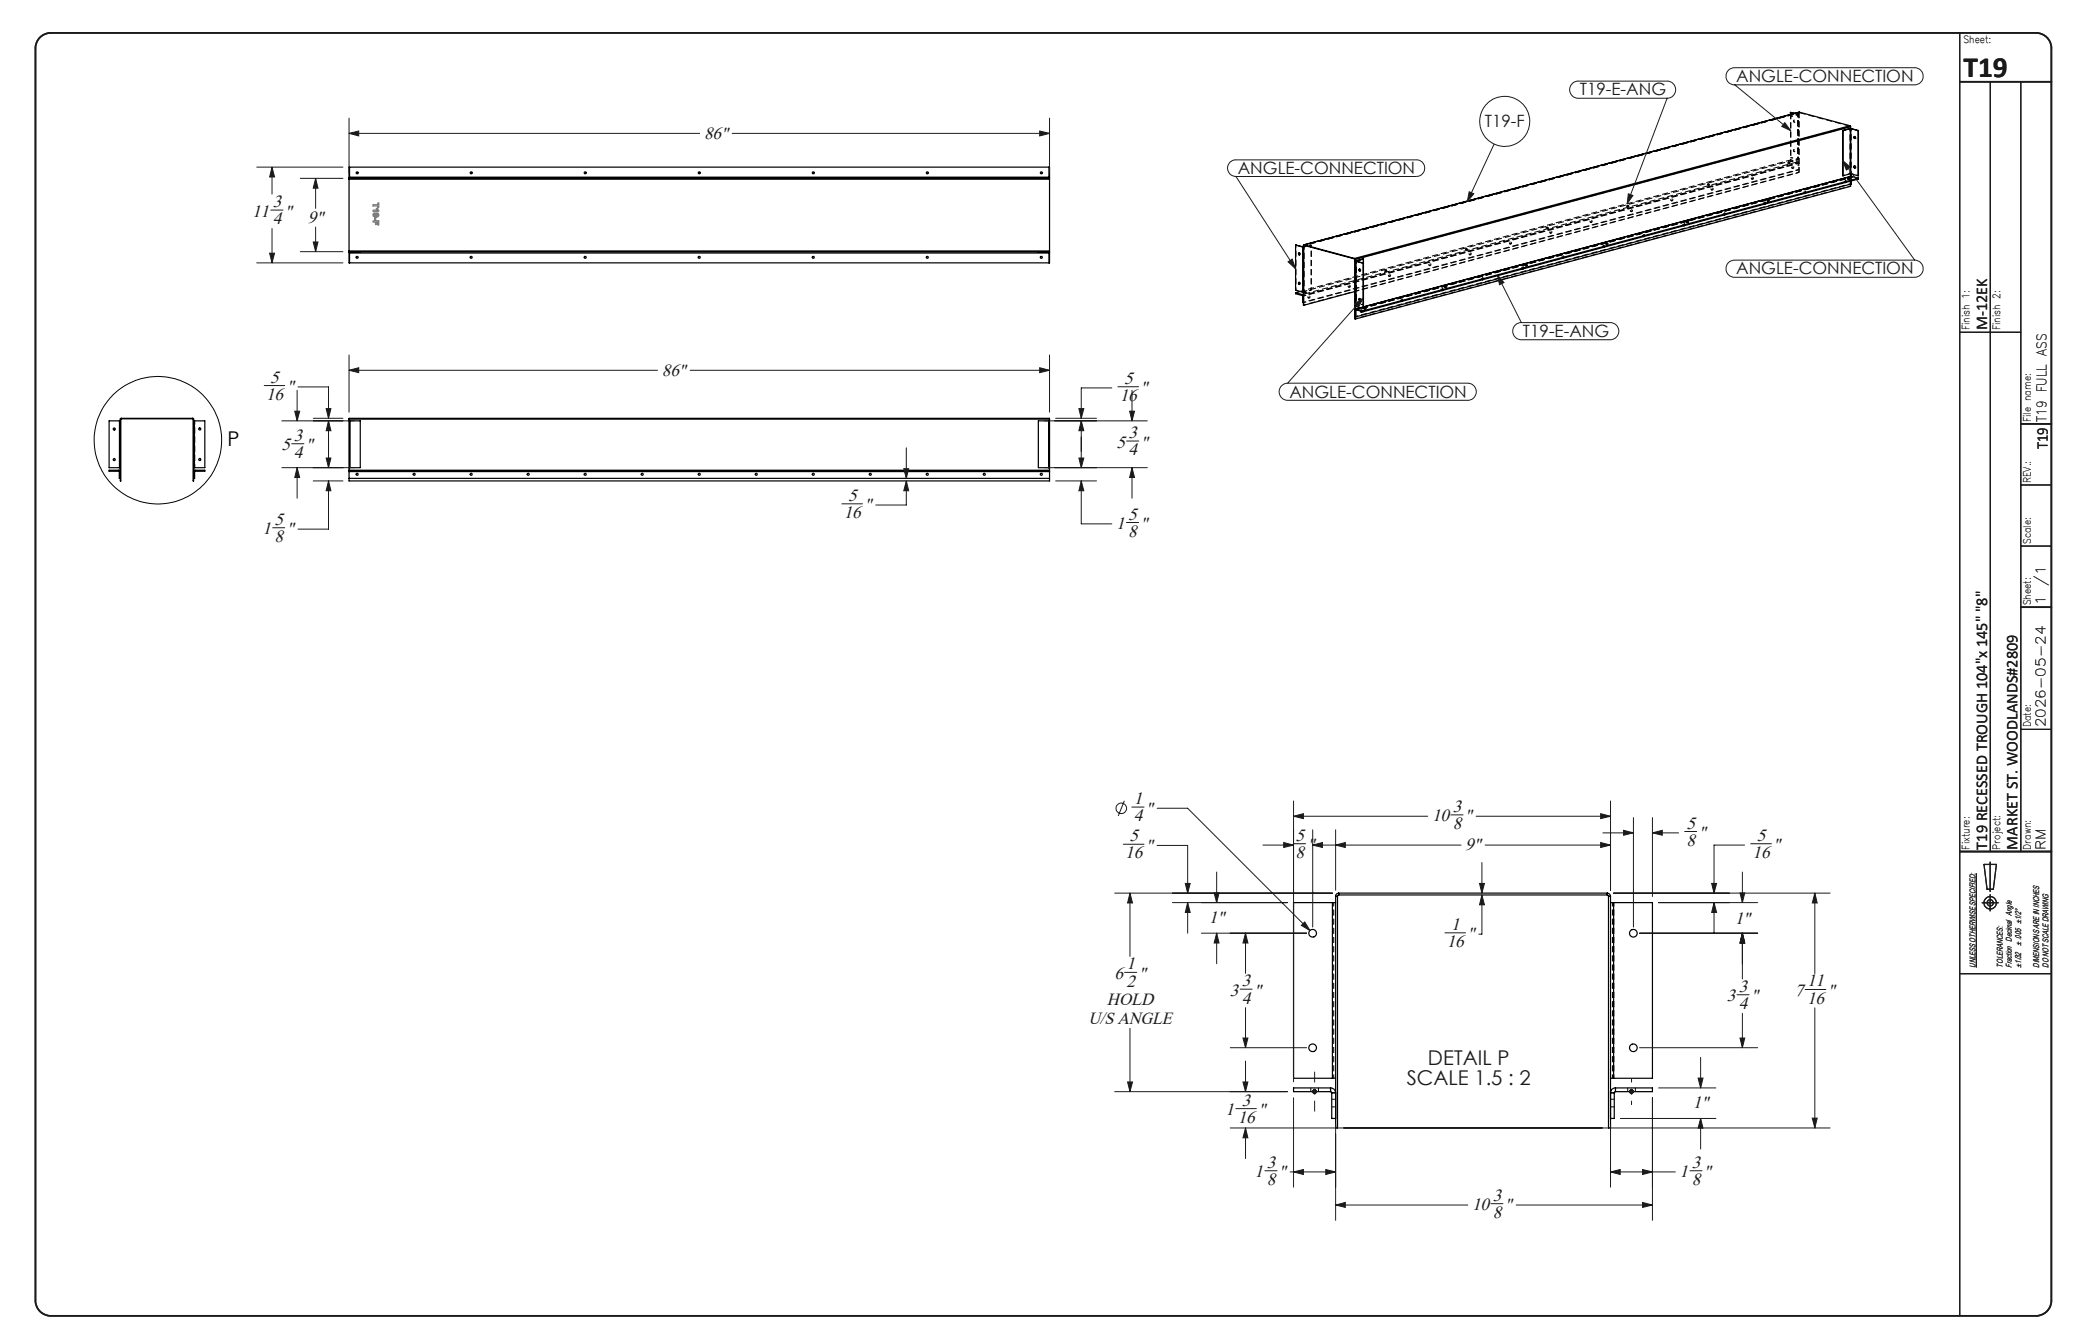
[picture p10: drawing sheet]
<svg xmlns="http://www.w3.org/2000/svg" width="432mm" height="279mm" viewBox="0 0 432 279" stroke-linecap="round" stroke-linejoin="round" font-family="sans-serif">
<g fill="none" stroke="#191924" stroke-width=".21">
<path d="M326.7 17.5a1.82 1.82 0 0 1 1.4-.6h18.5a1.78 1.78 0 0 1 1.8 1.7 1.78 1.78 0 0 1-1.8 1.8h-18.5a1.78 1.78 0 0 1-1.6-1 1.78 1.78 0 0 1 .2-1.9zM359.2 14.7l.5-.4 .7-.2h37.6a1.78 1.78 0 0 1 1.8 1.8 1.78 1.78 0 0 1-1.8 1.7h-37.4a1.78 1.78 0 0 1-1.6-1 1.78 1.78 0 0 1 .2-1.9zM360.6 17.6l11.7 9.6M53.4 34.7h17.9M56.6 34.7l.5 2.1h-1zM56.6 34.7v5.7M62.4 37.1h8.9M65.6 37.1l.5 2h-1zM65.6 37.1v6.2M72.6 27.7l2-.5v1.1zM72.6 24.6v11.4M72.6 27.7h72.9"/>
<path d="M152.2 27.7h66M216.1 27.2l2.1 .5-2.1 .6zM218.2 24.6v11.4M255.7 33.7l1.1-.5h37.7a1.73 1.73 0 0 1 1.7 1.8 1.73 1.73 0 0 1-1.7 1.7h-37.6a1.75 1.75 0 0 1-1.6-1.1 1.75 1.75 0 0 1 .4-1.9zM256.9 36.7l12.4 19.2M305.4 39.9l1 .4-1.4 1.6zM310.6 30l-5.6 11.9M346.6 20.4l-8.3 22M371.1 25.5l1.2 1.7-1.9-.9zM383.1 33.4l1.6 1.3-.8 .6zM383.1 33.4l14.9 20.6M53.4 54.6h17.9"/>
<path d="M56.1 52.6h1l-.5 2zM56.3 43.7h2.5M56.6 47.5v7.1M62.4 52.3h8.9M65.1 50.3h1l-.5 2zM65.6 47.2v5.1M267.8 54.4l.8-.5 .7 2zM311.3 57.2l1.4 1.5-1 .5zM311.3 57.2l5 9.8M338.5 40.3l1 .3-1.2 1.8zM359.2 54.7l.5-.4 .7-.2h37.6a1.78 1.78 0 0 1 1.8 1.8 1.78 1.78 0 0 1-1.8 1.7h-37.4a1.78 1.78 0 0 1-1.6-1 1.78 1.78 0 0 1 .2-1.9zM72.6 77l2-.6v1.1z"/>
<path d="M72.6 73.8v11.9M72.6 77h64.1M143.5 77h74.7M216.1 76.4l2.1 .6-2.1 .5zM218.2 73.8v11.9M281.7 63.1l1.7-1.1-1 1.9zM283.4 62l-15.7 17.6M315 67.6l1.1-.5h18.7a1.78 1.78 0 0 1 1.8 1.7 1.78 1.78 0 0 1-1.8 1.8h-18.5a1.78 1.78 0 0 1-1.7-1.1 1.78 1.78 0 0 1 .4-1.9zM54.9 80.2h4.3M58.6 87.5h15M58.6 97.2h15M60.6 92.3h2.6"/>
<path d="M61.3 85.5h1l-.5 2zM61.8 97.2l.5 2.1h-1zM61.8 81.1v6.4M61.8 97.2v6.4M61.9 80.4h6.4v6.6M65.1 87h6.2M65.1 100h6.2M67.8 84.9h1l-.5 2.1zM67.8 95.2h1l-.5 2zM68.3 87.5l.5 2h-1zM68.3 100l.5 2h-1zM68.3 87.5v9.7"/>
<path d="M68.3 100v10h-6.4M187.9 97.4h1l-.5 2zM188.4 100l.5 2h-1zM188.4 100v5h-6.3M188.4 93.1v6.3M217.1 87.5h21.4M217.1 97.2h21.4M219.5 87h8.5M219.5 100h8.5M224.3 84.9h1l-.5 2.1zM224.3 95.2h1l-.5 2zM224.8 87.5l.5 2h-1z"/>
<path d="M224.8 100l.5 2h-1zM224.8 87.5v9.7M224.8 100v8.9h6.3M231.1 80.6h-6.3v6.4M232.4 80.4h4.3M234.2 91.7h2.5M234.8 85.5h1.1l-.6 2zM235.3 97.2l.6 2.1h-1.1zM235.3 81.1v6.4M235.3 97.2v6.4M266.3 80.3a1.82 1.82 0 0 1 1.4-.6h37.5a1.78 1.78 0 0 1 1.7 1.7 1.78 1.78 0 0 1-1.7 1.8h-37.5a1.78 1.78 0 0 1-1.6-1 1.78 1.78 0 0 1 .2-1.9zM56.7 109.7h2.5"/>
<path d="M175 104.7h4.3M234.2 108.6h2.5M233.5 175.5h4.3M233.8 166.5l-1.3 3.1M235.3 167.8h2.5M240.6 175.8h6.3v9.9M240.6 168h6.3l25.4 25.5M262.6 175.7h6.3M266.9 175.2l2 .5-2 .5zM268.9 169.7l2.1-.5v1zM268.9 166.5v58.4M268.9 169.7h27.9"/>
<path d="M268.9 175.4h2.5M272.9 175.7l2-.5v1zM272.9 175.7h30.8M272.9 172.5v20.2M277.7 175.7l2-.5v1zM277.7 172.5v12.6M301.6 169.4h2.6M306.9 169.7h27.9M308.1 179.3v6.4M308.8 175.7h26M332.8 169.2l2 .5-2 .5zM332.8 175.2l2 .5-2 .5z"/>
<path d="M333.2 173.1h6.4M334.8 166.5v18.6M337.5 172.6l2.1 .5-2.1 .5zM339.6 170v22.7M343.5 173.1l2.1-.5v1zM343.5 170v16.4M343.5 173.1h5.5M350.2 172.9h2.5M362.7 175.7h-6.4v10M364 175.4h4.3M231.7 185.7h45.3M234.9 185.7l.5 2h-1z"/>
<path d="M234.9 185.7v13.1M243.7 187.6h24M246.4 183.7h1l-.5 2zM246.9 187.6l.5 2.1h-1zM246.9 187.6v6.4M249.8 194h21.8M252.4 185.6h1l-.5 2zM252.9 194l.5 2h-1zM252.9 181.3v6.3M252.9 194v6.3M258.9 194l.5 2h-1zM258.9 194v8.4"/>
<path d="M271.3 191.7l1 1.8-1.8-1.1zM300.4 193.9h4.3M307.6 183.7h1l-.5 2zM308.1 186.1l.5 2h-1zM308.1 186.1v8.1h-.7M335.4 185.7h45.1M340.9 194h24.5M344.8 187.6h20.6M355.8 183.7h1.1l-.6 2zM356.3 187.6l.6 2.1h-1.1zM356.3 187.6v6.4M361.7 185.6h1l-.5 2z"/>
<path d="M362.2 194l.5 2h-1zM362.2 181.3v6.3M362.2 194v9.5M377.3 185.7l.5 2h-1zM377.3 185.7v16.7M410.9 181.5v19.6M233.8 202.1h2.5M234.9 213.8v13.1M255.8 217.8h15.8M257.8 205.6h2.5M258.4 215.8h1l-.5 2zM258.9 209.5v8.3"/>
<path d="M340.9 217.8h24.5M353.6 219.8v6.4M361.1 206.8h2.5M361.7 215.8h1l-.5 2zM362.2 210.6v7.2M375.3 205.7h4.3M377.3 209.5v25M231.7 226.9h36M234.4 224.9h1l-.5 2zM255.8 234.5h124.7M256.9 230.5h4.3M258.4 224.9h1l-.5 2z"/>
<path d="M258.9 234.5l.5 2h-1zM258.9 220.6v6.3M258.9 234.5v6.3M268.9 228.2v18.6M277.7 233.8v19.9M334.8 233.8v13M336.9 232.5h19.8M343.5 228.2v25.5M344.8 226.2h11.9M353 224.1h1l-.4 2.1zM353.6 232.5l.4 2h-1zM353.6 232.5v6.4"/>
<path d="M376.8 232.4h1l-.5 2.1zM263 243.4h2.5M268.2 243.6h9.5M268.9 243.6l2.1-.5v1.1zM275.6 243.1l2.1 .5-2.1 .6zM277.7 250.5l2-.5v1zM277.7 250.5h27.5M310 250.2h2.5M315.2 250.5h28.3M334.8 243.6l2-.5v1.1zM334.8 243.6h13.5M341.5 250l2 .5-2 .5z"/>
<path d="M341.5 243.1l2 .5-2 .6zM351.3 243.4h2.5"/>
<circle cx="312.8" cy="25.2" r="5.2"/>
<circle cx="233.1" cy="168.1" r="1.09"/>
</g>
<g fill="none" stroke="#191924" stroke-width=".25">
<path d="M407.4 6.8v266.7M413.8 17v160M420.1 17v160M407.4 69.1h12.7M420.1 113.5h6.4M420.1 100.8h6.4M420.1 151.6h6.4M407.4 177h19.1M412.5 179.7h2.5l-.6 5.2h-1.3zM413.7 179.2v6.1M412.1 187.7h3.3M413.7 186v3.4"/>
<path d="M407.4 202.4h19.1"/>
<circle cx="413.7" cy="187.7" r=".66"/>
<circle cx="413.8" cy="187.7" r="1.29"/>
</g>
<path d="M8.2 7.9a3.3 3.3 0 0 1 2.3-1.1h412.8a3.2 3.2 0 0 1 3.2 3.2v260.4a3.2 3.2 0 0 1-3.2 3.1h-412.8a3.2 3.2 0 0 1-3.1-3.1v-260.4a3.2 3.2 0 0 1 .8-2.1zM407.4 17h19.1M420.1 88.1h6.4M420.1 126.2h6.4M407.4 177h19.1" fill="none" stroke="#191924" stroke-width=".35"/>
<g fill="none" stroke="#000" stroke-width=".21" stroke-dasharray="1.3 .6" stroke-dashoffset=".7" stroke-linecap="butt">
<path d="M372.2 33.6v-9.4M372.3 33.4l-103 27.6M372.3 33.6v-9.4M373.8 33.8l-103 27.6M373.8 33.2v-9.4M373.8 33.9l-103 27.6M373.8 35.3l-103 27.6M373.8 33.9v1.4M373.8 33.1v-9.3M373.9 33.2v-9.4M374 34l-103 27.5M374 34v1.3"/>
<path d="M374 35.3l-103 27.6M374 23.4l-103 27.6M374 35.8l-103 27.6M374 23.5l-102.8 27.5M374.1 23.4l-103 27.6M384.6 26.2l-103 27.6M384.6 26.7v9.4M384.7 26.3l-103 27.6M384.7 38.7l-103 27.6M384.7 36.8v1.4M384.7 26.7v9.4M384.9 26.7v9.4"/>
<path d="M384.9 36.8l-103 27.6M269.4 50.9v9.4M270.9 51.3v9.4M271 51.3v9.4M271.1 51.3v9.4M272.6 50.9v9.4M281.9 54.3v9.3M281.8 64.4l102.9-27.6M281.8 65.8l102.9-27.6M281.9 63.6v-9.4M282 64.4l102.9-27.6M282 63.7v-9.4"/>
<path d="M282 63.6v-9.3M282 64.4l102.9-27.5"/>
</g>
<g fill="none" stroke="#000" stroke-width=".21" stroke-dasharray="1.3 .6" stroke-linecap="butt">
<path d="M355 38.3v.2M355.4 38.5v-.2M355.8 39.5h.2M356.1 39.1h-.2M364.2 37.2l.1 .1M364.4 36.9l-.1-.1M371.7 33.8v.2M372.2 34v-.2M372.2 24.2h.1M372.2 33.6h.1M372.2 24.2v-.4M372.3 32.7l-.1 .1"/>
<path d="M372.6 35h.1M372.8 34.6h-.1M373 25h-.1M373 31.1h-.1M373 25.4h.1M373 31.5h.1M373.8 33.6l.2 .4M373.8 33.8v.1M373.8 33.6v.2M373.8 33.9l.2 .1M373.8 35.3h.2M373.8 33.1v.1"/>
<path d="M374 23.4v-.1M374 23.5l.1-.1M374 23.5v-.1M374.1 23.3v.1M375.4 39.8l-.2-.1M383.5 37.9l.1 .1M383.5 37.8l.1 .2M383.7 37.5h-.1M384.2 37.1v.2M384.6 37.3v-.2M384.6 26.2l.1 .1M384.6 26.2v-.1"/>
<path d="M384.6 36.1h.1M384.7 36.8l.2 .1M384.8 36.1h.1M384.9 36.1h-.3M384.9 36.6l-.2 .2M384.9 38.2h-.2M384.9 36.8v.1M384.9 36.8v-.2M385.6 28.3l-.1 .1M385.6 34.5h-.1M385.6 28.8h.1M385.6 34.9h.1"/>
<path d="M270.1 52.5l-.1 .1M270.1 58.7h-.1M270.1 53h.1M270.1 59.1h.1M271 51.4l.1-.1M271 51.3h.1M280.4 59.7h.1M280.6 59.3h-.1M282.7 55.9h-.1M282.7 56.3h.1M282.7 55.9l.2 .2-.1 .2M287.9 56.2v.2"/>
<path d="M288.3 56.4v-.2M288.7 57.4l.2 .1M289 57.1l-.1-.1M297.1 55.2h.2M297.4 54.8h-.2M299.9 60h-.1M300.3 59.6v.2M300.8 59.8v-.2M304.7 51.7v.3M305.1 52v-.3M305.5 52.9l.2 .1M305.8 52.6l-.2-.1"/>
<path d="M308.1 58.1l.1 .1M308.1 58l.1 .2M308.3 57.8l-.1-.1M313.9 50.7h.1M314.2 50.3h-.2M316.4 55.9h.2M316.5 55.8l.1 .1M316.7 55.5h-.2M317.1 55.1v.2M317.5 55.3v-.2M321.4 47.3v.2M321.9 47.5v-.2"/>
<path d="M322.3 48.5h.1M322.5 48.1l-.1-.1M324.8 53.6l.2 .1M324.9 53.5l.1 .2M325.1 53.3l-.2-.1M330.7 46.2l.1 .1M330.9 45.8h-.1M333.2 51.4h.2M333.3 51.3l.1 .1M333.5 51h-.2M333.9 50.6v.2M334.3 50.8v-.2"/>
<path d="M338.2 42.8v.2M338.6 43v-.2M339 44h.2M339.3 43.6h-.2M341.6 49.1l.1 .1M341.6 49l.1 .2M341.8 48.8l-.1-.1M347.4 41.7l.2 .1M347.7 41.4l-.2-.1M350 46.9h.1M350 46.8l.1 .1M350.2 46.5h-.1"/>
<path d="M350.6 46.1v.2M351.1 46.3v-.2M358.3 44.6l.2 .1M358.4 44.5l.1 .2M358.6 44.3l-.1-.1M366.7 42.4h.2M366.8 42.3l.1 .1M367 42h-.2M367.4 41.6v.2M367.8 41.8v-.2M375.1 40.2h.2M375.2 40l.1 .2"/>
<path d="M269.3 60.3h.1M270.9 60.7h.1M271 60.7h.1M271.1 60.7h-.1M271.2 60.7v.2M271.6 60.9v-.2M272 61.9l.1 .1M272.2 61.6l-.1-.1M281.8 63.6h.1M281.9 63.7h.1M282 63.7v-.1M282 63.6h-.1"/>
<path d="M282.7 62l-.1 .1M282.7 62.5l.1-.1M282.7 62l.2 .2-.1 .2M282.9 64.9h.2M282.9 64l.6-.2M283.1 64.6v.1M283.2 64.5l-.2-.1M283.2 64.8v-.3l-.2 .2M283.5 63.2h-.1M283.5 63.8l-.6 .1M283.6 64.1v.2M284 64.3v-.2"/>
<path d="M291.3 62.6l.1 .1M291.3 62.5l.1 .2M291.6 62.2h-.2M299.7 60.4h.1M299.7 60.2l.1 .2M23.7 97.7v.3M24.1 98v-.3M24.8 97.7v.3M24.8 98h.2M24.8 98.8h.2M25 98.4h-.2M25.1 87.1h-.1"/>
<path d="M25.2 86.9v.2M40.1 87.1v-.2M40.3 98h.2M40.3 87.1h-.1M40.3 98.8h.2M40.5 98.4h-.2M40.6 98v-.3M41.2 97.7v.3M41.7 98v-.3M278.1 186.3h-.4M278.3 185.7v.4M334.2 186.1v-.4"/>
<path d="M334.8 186.3h-.4"/>
</g>
<g fill="none" stroke="#000" stroke-width=".21" stroke-dasharray="1.3 .6" stroke-dashoffset=".4" stroke-linecap="butt">
<path d="M372.3 24.2v-.8M373 23.6l.8 .2M373.1 23.6l.7 .2M383.7 37.9l.1-.1a.17 .17 0 0 0 0-.2 .17 .17 0 0 0-.2 0 .17 .17 0 0 0-.1 .2M384.9 36.9v.7M283.4 54.7v-.9M308.3 58.1h.1a.17 .17 0 0 0 0-.3 .17 .17 0 0 0-.2 0 .17 .17 0 0 0-.1 .2M316.7 55.9l.1-.1a.17 .17 0 0 0 0-.2 .17 .17 0 0 0-.2-.1 .17 .17 0 0 0-.1 .3M325.1 53.6a.17 .17 0 0 0 .1-.3 .17 .17 0 0 0-.3 0 .17 .17 0 0 0 0 .2M333.5 51.4v-.1a.17 .17 0 0 0 .1-.2 .17 .17 0 0 0-.3-.1 .17 .17 0 0 0 0 .3M341.8 49.1h.1a.17 .17 0 0 0 0-.3 .17 .17 0 0 0-.2 0 .17 .17 0 0 0-.1 .2M350.2 46.9l.1-.1a.17 .17 0 0 0 0-.2 .17 .17 0 0 0-.2-.1 .17 .17 0 0 0-.1 .3"/>
<path d="M358.6 44.7l.1-.1a.17 .17 0 0 0 0-.3 .17 .17 0 0 0-.2 0 .17 .17 0 0 0-.1 .2M367 42.4v-.1a.17 .17 0 0 0 .1-.2 .17 .17 0 0 0-.2 0 .17 .17 0 0 0-.1 .2M375.4 40.2v-.1a.17 .17 0 0 0 .1-.2 .17 .17 0 0 0-.3-.1 .17 .17 0 0 0 0 .2M283 64.8l-.2-.1a.16 .16 0 0 1 .1-.2 .16 .16 0 0 1 .2 .1M291.6 62.6v-.1a.17 .17 0 0 0 0-.2 .17 .17 0 0 0-.2 0 .17 .17 0 0 0-.1 .2M299.9 60.4l.1-.1a.17 .17 0 0 0 0-.2 .17 .17 0 0 0-.2-.1 .17 .17 0 0 0-.1 .2M272.5 226.1v.8M274.1 226.9v-.8M276.6 226.1v.8M276.9 227.2h.8M276.9 230.1h.8M277.7 228.5h-.8"/>
<path d="M334.8 227.2h.8M334.8 230.1h.8M335.6 228.5h-.8M335.9 226.9v-.8M338.4 226.1v.8M340 226.9v-.8"/>
</g>
<g fill="none" stroke="#000" stroke-width=".21" stroke-dasharray="1.3 .6" stroke-dashoffset=".5" stroke-linecap="butt">
<path d="M355 38.5h.4h-.4M355.3 38.2l-.3 .1 .3-.1M371.8 34h.4h-.4M372.1 33.7l-.4 .1 .4-.1M374 35.8l-92.3 24.8M384.5 37.3h-.3h.3M288 56.5l.3-.1-.3 .1M288.3 56.2h-.4h.4M300.7 59.7l-.4 .1 .4-.1M304.7 52l.4-.1-.4 .1M305 51.7l-.3 .1 .3-.1M317.5 55.2l-.4 .1 .4-.1"/>
<path d="M321.5 47.5h.4h-.4M321.8 47.2l-.4 .1 .4-.1M334.2 50.7l-.3 .1 .3-.1M338.3 43h.3h-.3M338.6 42.7l-.4 .1 .4-.1M351 46.3h-.4h.4M367.8 41.8h-.4h.4M271.2 61l.4-.1-.4 .1M271.5 60.7h-.3h.3M283.9 64.2l-.3 .1 .3-.1M24.9 97.2v-9.7M24.9 87.5v9.7"/>
<path d="M40.4 97.2v-9.7M40.5 97.2v-9.7M40.5 87.5v9.7M277 187.6v36.6M277.3 187.6v36.6M335.5 187.6v36.6M277 224.2v-36.6M335.2 224.2v-36.6M335.5 224.2v-36.6"/>
</g>
<g fill="none" stroke="#000" stroke-width=".21" stroke-dasharray="1.3 .6" stroke-dashoffset=".6" stroke-linecap="butt">
<path d="M355.9 39.4a.16 .16 0 0 0 .2 .1 .16 .16 0 0 0 0-.3 .16 .16 0 0 0-.2 .1v.1M356 39.2a.18 .18 0 0 1-.1 .3 .18 .18 0 0 1-.2-.2 .18 .18 0 0 1 .1-.2h.1l.1 .1M364.2 37.1v.1a.16 .16 0 0 0 .3 0 .16 .16 0 0 0 0-.2 .16 .16 0 0 0-.3 0v.1M364.4 37a.18 .18 0 0 1-.1 .2 .18 .18 0 0 1-.3-.1 .18 .18 0 0 1 .2-.2l.1-.1 .1 .2M372.6 34.9a.16 .16 0 0 0 .3 .1 .16 .16 0 0 0 0-.3 .16 .16 0 0 0-.3 .1v.1M372.8 34.7a.18 .18 0 0 1-.1 .3 .18 .18 0 0 1-.3-.1 .18 .18 0 0 1 .1-.3h.2l.1 .1M373 25h-.1a.21 .21 0 0 0-.1 .4 .21 .21 0 0 0 .4-.1 .21 .21 0 0 0-.2-.3M373 31.1h-.1a.21 .21 0 0 0-.1 .4 .21 .21 0 0 0 .4-.1 .21 .21 0 0 0-.2-.3M373.1 25h-.1a.21 .21 0 0 0-.1 .3 .21 .21 0 0 0 .4 0 .21 .21 0 0 0-.2-.3M373.1 31.1h-.1a.21 .21 0 0 0-.1 .4 .21 .21 0 0 0 .4-.1 .21 .21 0 0 0-.2-.3M375.3 39.9a.18 .18 0 0 1-.1 .2 .18 .18 0 0 1-.2-.1 .18 .18 0 0 1 .1-.2h.1l.1 .1M383.7 37.7a.18 .18 0 0 1-.1 .2 .18 .18 0 0 1-.3-.1 .18 .18 0 0 1 .2-.3h.1l.1 .2"/>
<path d="M280.4 59.6a.16 .16 0 0 0 .3 .1 .16 .16 0 0 0 0-.3 .16 .16 0 0 0-.3 .1v.1M280.6 59.4a.18 .18 0 0 1-.1 .3 .18 .18 0 0 1-.3-.1 .18 .18 0 0 1 .1-.3h.2l.1 .1M288.8 57.3v.1a.16 .16 0 0 0 .3 0 .16 .16 0 0 0 0-.2 .16 .16 0 0 0-.3 0v.1M289 57.2a.18 .18 0 0 1-.2 .2 .18 .18 0 0 1-.2-.1 .18 .18 0 0 1 .1-.2l.2-.1 .1 .2M297.2 55.1a.16 .16 0 0 0 .2 .1 .16 .16 0 0 0 0-.3 .16 .16 0 0 0-.2 .1v.1M297.3 54.9a.18 .18 0 0 1-.1 .3 .18 .18 0 0 1-.2-.1 .18 .18 0 0 1 .1-.3h.2v.1M305.6 52.8v.1a.16 .16 0 0 0 .2 0 .16 .16 0 0 0 0-.2 .16 .16 0 0 0-.2 .1M305.7 52.7a.18 .18 0 0 1-.1 .2 .18 .18 0 0 1-.2-.1 .18 .18 0 0 1 .1-.2l.1-.1 .1 .2M308.3 57.9a.18 .18 0 0 1-.2 .2 .18 .18 0 0 1-.2-.1 .18 .18 0 0 1 .1-.2l.2-.1 .1 .2M313.9 50.6h.1a.16 .16 0 0 0 .2 .1 .16 .16 0 0 0 0-.3 .16 .16 0 0 0-.2 .1l-.1 .1M314.1 50.5a.18 .18 0 0 1-.1 .2 .18 .18 0 0 1-.3-.1 .18 .18 0 0 1 .2-.3h.1l.1 .2M316.6 55.6a.18 .18 0 0 1-.1 .3 .18 .18 0 0 1-.2-.2 .18 .18 0 0 1 .1-.2h.2v.1"/>
<path d="M322.3 48.3v.1a.16 .16 0 0 0 .3 .1 .16 .16 0 0 0 0-.3 .16 .16 0 0 0-.3 .1M322.5 48.2a.18 .18 0 0 1-.1 .2 .18 .18 0 0 1-.3-.1 .18 .18 0 0 1 .2-.2h.1l.1 .1M325 53.4a.18 .18 0 0 1-.1 .2 .18 .18 0 0 1-.2-.1 .18 .18 0 0 1 .1-.2l.1-.1 .1 .2M330.7 46.1v.1a.16 .16 0 0 0 .3 0 .16 .16 0 0 0 0-.2 .16 .16 0 0 0-.3 0v.1M330.9 46a.18 .18 0 0 1-.2 .2 .18 .18 0 0 1-.2-.1 .18 .18 0 0 1 .1-.3h.2l.1 .2M333.4 51.1a.18 .18 0 0 1-.1 .3 .18 .18 0 0 1-.2-.1 .18 .18 0 0 1 .1-.3h.1l.1 .1M339.1 43.8v.1a.16 .16 0 0 0 .3 .1 .16 .16 0 0 0 0-.3 .16 .16 0 0 0-.3 .1M339.2 43.7a.18 .18 0 0 1-.1 .3 .18 .18 0 0 1-.2-.2 .18 .18 0 0 1 .1-.2h.2v.1M341.8 48.9a.18 .18 0 0 1-.1 .2 .18 .18 0 0 1-.3-.1 .18 .18 0 0 1 .2-.2l.1-.1 .1 .2M347.5 41.6v.1a.16 .16 0 0 0 .2 0 .16 .16 0 0 0 0-.2 .16 .16 0 0 0-.2 0v.1M347.6 41.5a.18 .18 0 0 1-.1 .2 .18 .18 0 0 1-.2-.1 .18 .18 0 0 1 .1-.2l.1-.1 .1 .2M350.2 46.6a.18 .18 0 0 1-.1 .3 .18 .18 0 0 1-.3-.1 .18 .18 0 0 1 .1-.3h.2l.1 .1"/>
<path d="M358.6 44.4a.18 .18 0 0 1-.2 .2 .18 .18 0 0 1-.2-.1 .18 .18 0 0 1 .1-.2l.2-.1 .1 .2M366.9 42.2a.18 .18 0 0 1-.1 .2 .18 .18 0 0 1-.2-.1 .18 .18 0 0 1 .1-.3h.2v.2M272 61.8v.1a.16 .16 0 0 0 .3 0 .16 .16 0 0 0 0-.2 .16 .16 0 0 0-.3 0v.1M272.2 61.7a.18 .18 0 0 1-.1 .2 .18 .18 0 0 1-.3-.1 .18 .18 0 0 1 .2-.2l.1-.1 .1 .2M291.5 62.4a.18 .18 0 0 1-.1 .2 .18 .18 0 0 1-.3-.1 .18 .18 0 0 1 .2-.2l.1-.1 .1 .2M299.9 60.1a.18 .18 0 0 1-.1 .3 .18 .18 0 0 1-.3-.2 .18 .18 0 0 1 .2-.2h.1l.1 .1"/>
</g>
<g fill="none" stroke="#000" stroke-width=".21" stroke-dasharray="1.3 .6" stroke-dashoffset=".8" stroke-linecap="butt">
<path d="M372.2 32.8l1.6 .4M372.3 33.2l1.5 .4M372.3 33.4l1.5 .4M372.3 32.7l1.5 .4M373.8 23.8l-1.6 .4M373.8 33.2l-1.6 .4M373.8 33.2l-1.5 .4M373.8 23.8l-1.5 .4M384.6 36.1l-1.5 .4M384.7 36.7v1.6M386.4 37.2l-1.5-.4M386.4 36.5l-1.5-.4"/>
<path d="M271 51.3l1.6-.4M271.1 51.3l1.5-.4M269.4 60.3l1.5 .4M271 60.7l1.6-.4M271.1 60.7l1.5-.4M281.9 63.6l1.5-.4M282 63.6l1.5-.4M283.5 64.1l-1.5-.4"/>
</g>
<path d="M372.3 33.2l-102 27.4M374 35.8v-12.4M374 35.8v-12.3M384.7 26.3v12.4" fill="none" stroke="#000" stroke-width=".21" stroke-dasharray="1.3 .6" stroke-dashoffset=".2" stroke-linecap="butt"/>
<path d="M374.1 23.4l10.5 2.8" fill="none" stroke="#000" stroke-width=".21" stroke-dasharray="1.3 .6" stroke-dashoffset="-.1" stroke-linecap="butt"/>
<path d="M385.7 28.8l.1-.3-.2-.1M385.7 34.9l.1-.3-.2-.1M270.1 52.6l.2 .1-.1 .3M270.1 58.7l.2 .1-.1 .3" fill="none" stroke="#000" stroke-width=".21" stroke-dasharray="1.3 .6" stroke-dashoffset=".3" stroke-linecap="butt"/>
<path d="M373.8 33.6l-102.8 27.6" fill="none" stroke="#000" stroke-width=".21" stroke-dasharray="1.3 .6" stroke-dashoffset="-.2" stroke-linecap="butt"/>
<g fill="none" stroke="#000" stroke-width=".25">
<path d="M72.6 36.9v.2M72.6 37.1v.2M72.6 36.9v.2l.1-.1M72.6 36.9v-2.2h145.6v2.2M72.6 37.3v14.9M72.6 37.1h145.6M72.6 37.3h145.6M72.6 36.9h.1M72.7 36.9v.1M72.7 34.7v2.2M72.7 36.8h145.4M72.7 37h2.2v.1"/>
<path d="M218 37h-2.1v.1M218.1 36.9l-.1 .1M218.1 34.7v2.2M218.1 36.9h.1M218.2 36.9v.2M218.2 37.1v.2M218.2 36.9l-.1 .2-.1-.1M218.2 37.3v14.9M372.2 23.4v.4M372.2 23.4l.8 .2M372.2 23.4l.9 .2M374 23.3h.1"/>
<path d="M374.1 23.3l-103.1 27.6M374.1 23.3l10.5 2.8M383.1 27.1l.1 9.4M383.1 27.1l.1 .1M383.2 27.2v9.3M383.7 37.9l-.1 .1M384.1 37.1h.5zM384.6 26.1l.1 .3M384.6 26.7h.2M384.6 26.1l-103 27.6M384.6 26.7h.1M384.6 26.7l-1.5 .4"/>
<path d="M384.7 26.7h.1M384.7 36.1l1.6 .4M384.7 26.7l-1.5 .5M384.7 26.7v9.4M384.7 36.1l-1.5 .4M384.7 26.4l-102.9 27.5M384.7 26.4v10.3M384.7 38.3v.4l-102.9 27.6M384.8 26.7l1.5 .5M384.8 26.7h.1M384.8 26.7l1.6 .4M384.9 37.6v.6l-103 27.7"/>
<path d="M384.9 36.7l-101.4 27.1M384.9 36.7l1.5 .3M385.5 28.4l.1 .4M385.5 34.5l.1 .4M385.6 28.8h.1M385.6 34.9h.1M386.3 27.2v9.3M386.4 37l-103 27.6M386.4 37v.2l-103 27.6M386.4 27.1l-.1 9.4M386.4 27.1l-.1 .1M72.6 52.3v.2"/>
<path d="M72.6 52.2v.1M72.6 52.5v2.1h145.6v-2.1M72.6 52.2h145.6M72.6 52.3h145.6M72.6 52.5h.1M72.7 52.5v2.1M72.7 52.6h145.4M72.7 52.4v.1M72.7 52.4v-.1l-.1 .2M74.9 52.3v.1h-2.2M215.9 52.3v.1h2.1M218 52.4l.1 .1"/>
<path d="M218 52.4v-.1l.2 .2M218.1 52.5v2.1M218.1 52.5h.1M218.2 52.3v.2M218.2 52.2v.1M269.3 50.9v9.4l1.6 .4M269.3 50.9l1.6 .5M269.3 50.9l1.6 .4M270.1 52.6l.1 .4M270.1 58.7l.1 .4M270.9 51.4v9.3M270.9 51.3v.1"/>
<path d="M271 51v12.5M271 51v.1M271 51.1v12.4M271.1 50.9l-.1 .1M271.1 51l-.1 .1M271.1 51l10.5 2.8M271.1 50.9v.1M271.1 50.9l10.5 2.8M271.2 51l-.2 .1M281.6 53.7l.2 .2M281.6 53.8l.1 .1M281.6 53.7v.1"/>
<path d="M281.7 53.9h.1M281.7 53.9l.1 12.4M281.8 53.9v12.4M281.8 54.3l.1 9.4M281.9 54.3h.1M281.9 54.3l1.5 .4M282.6 56v.1l.2 .2M283.4 54.7v9.4M283.5 53.9l-.1 10.2M283.5 53.9l-1.6 .4M300.3 59.6l.4-.1zM308.3 58.1l-.1 .1"/>
<path d="M316.6 55.9h.1M317.1 55.1h.4zM325 53.7h-.1M333.4 51.4h-.1M333.9 50.6h.4zM341.8 49.2h-.1M350.2 46.9l-.1 .1M350.7 46.1h.3zM358.6 44.7h-.1M367 42.4l-.1 .1M367.4 41.6h.4zM375.4 40.2h-.2"/>
<path d="M269.3 60.9l1.5 .3M269.3 60.9v.2l1.5 .4M270.3 60.6l-1 .3M270.8 61.5h.1M270.8 61.2l.2 .3h-.2M270.8 61.2v.3M270.8 61.5v1.4h.2M270.9 60.7h.1M271 61.2h-.2M281.7 60.6l-10.7 2.9M281.8 65.8l.1 .1M281.8 63.7h.1"/>
<path d="M281.9 63.7l1.5 .4M281.9 64.5v1.4M281.9 64.2l-.1 .1 .1 .2M281.9 64.4v.1M281.9 64.2l1.5 .4M281.9 64.4l1.5 .4M281.9 64.2v.2M282 64.5h-.1M282.6 62.1v.2l.2 .2M282.9 64l-1 .2M283 64.7v.2l.2-.1M283.1 64.7l-.1 .2"/>
<path d="M283.4 64.6v.2M283.6 64.1h.4zM291.4 62.7h.1M299.9 60.4h-.1M24.7 98h.1M24.7 97.8l.3 .1-.2 .1M24.7 97.8h-2v.2h2M24.7 97.8v.2M24.8 98v1.4h.2M24.8 87.5h.2M24.8 97.2h.2M24.8 87.5h-2.1v9.7h2.1"/>
<path d="M24.8 87.5v9.7M25 87.1h.1M25 87.1v12.9h.1v-12.9M25.2 87l-.2 .1M25.2 87.1h-.1M25.2 87h14.9M25.2 87.1h14.9M25.2 87v.1M40.1 87l.2 .1M40.1 87.1h.1M40.1 87v.1M40.1 87.1h.2"/>
<path d="M40.1 87.1v12.9h.2v-12.9M40.3 97.2h.1M40.3 87.5h.1M40.4 87.5h2.2v9.7h-2.2M40.4 87.5v9.7M40.5 98v1.4h-.2M40.5 97.8l-.2 .2h.2M40.5 98h.1M40.5 97.8h2.1v.2h-2.1M40.5 97.8v.2M72.6 98h.1M72.6 87.1v-.1h145.6v.1"/>
<path d="M72.6 98h145.6M72.6 97.8h145.6M72.6 98v2h145.6v-2M72.6 87.1v10.9M72.6 99.4h145.6M72.6 87.1h145.6M72.6 97.2h.1M72.6 87.5h.1M72.7 87.5h.1M72.7 97.2h.1M72.7 87.5v9.7M72.7 87.5h2.2v9.7h-2.2"/>
<path d="M218 97.2h.1M218 87.5h.1M218 87.5h-2.1v9.7h2.1M218 87.5v9.7M218.1 97.2h.1M218.1 87.5h.1M218.1 87.5v9.7M218.2 98h.1M218.2 87.1v10.9M277 187.6h.7M277 187.6h-8.1v36.6h8.1M277 187.6v36.6"/>
<path d="M277.7 186.3v48.2h.4v-48.2M277.7 186.3h.4M278.3 185.7a.66 .66 0 0 0-.6 .6M278.3 186.1l-.2 .2M278.3 186.1h55.9M278.3 185.7v.4M278.3 185.7h55.9M334.2 185.7a.73 .73 0 0 1 .6 .6M334.2 186.1l.2 .2M334.2 185.7v.4M334.4 186.3v48.2h.4v-48.2M334.4 186.3h.4"/>
<path d="M334.8 187.6h.7M335.5 187.6h8v36.6h-8M335.5 187.6v36.6M276.6 226.9l.3 .3M276.6 226.2a1.02 1.02 0 0 1 1.1 1h-.8M276.6 226.2h-7.7v.7h7.7M276.6 226.2v.7M276.9 227.2v5.3h.8M277 224.2h.7M334.8 224.2h.7M335.6 227.2v5.3h-.8M335.8 226.2a.97 .97 0 0 0-1 1h.8"/>
<path d="M335.8 226.9l-.2 .3M335.8 226.2h7.7v.7h-7.7M335.8 226.2v.7"/>
<circle cx="74.3" cy="35.9" r=".22"/>
<circle cx="98" cy="35.9" r=".22"/>
<circle cx="121.7" cy="35.9" r=".22"/>
<circle cx="145.4" cy="35.9" r=".22"/>
<circle cx="169.1" cy="35.9" r=".22"/>
<circle cx="192.8" cy="35.9" r=".22"/>
<circle cx="216.5" cy="35.9" r=".22"/>
<circle cx="385.5" cy="34.7" r=".19"/>
<circle cx="385.5" cy="28.6" r=".18"/>
<circle cx="74.3" cy="53.5" r=".22"/>
<circle cx="98" cy="53.5" r=".22"/>
<circle cx="121.7" cy="53.5" r=".22"/>
<circle cx="145.4" cy="53.5" r=".22"/>
<circle cx="169.1" cy="53.5" r=".22"/>
<circle cx="192.8" cy="53.5" r=".22"/>
<circle cx="216.5" cy="53.5" r=".22"/>
<circle cx="270" cy="58.9" r=".19"/>
<circle cx="270" cy="52.8" r=".19"/>
<circle cx="282.7" cy="56.1" r=".19"/>
<circle cx="282.7" cy="62.2" r=".19"/>
<circle cx="23.8" cy="95.5" r=".22"/>
<circle cx="23.8" cy="89.2" r=".22"/>
<circle cx="41.5" cy="89.2" r=".22"/>
<circle cx="41.5" cy="95.5" r=".22"/>
<circle cx="74.3" cy="98.6" r=".21"/>
<circle cx="86.1" cy="98.6" r=".21"/>
<circle cx="98" cy="98.6" r=".21"/>
<circle cx="109.8" cy="98.6" r=".21"/>
<circle cx="121.7" cy="98.6" r=".21"/>
<circle cx="133.5" cy="98.6" r=".21"/>
<circle cx="145.4" cy="98.6" r=".21"/>
<circle cx="157.2" cy="98.6" r=".21"/>
<circle cx="169.1" cy="98.6" r=".21"/>
<circle cx="180.9" cy="98.6" r=".21"/>
<circle cx="192.8" cy="98.6" r=".21"/>
<circle cx="204.6" cy="98.6" r=".21"/>
<circle cx="216.5" cy="98.6" r=".21"/>
<circle cx="272.9" cy="194" r=".8"/>
<circle cx="339.6" cy="194" r=".8"/>
<circle cx="272.9" cy="217.8" r=".8"/>
<circle cx="339.6" cy="217.8" r=".8"/>
</g>
<circle cx="32.8" cy="91.5" r="13.3" fill="none" stroke="#000" stroke-width=".21"/>
<path d="M272.8 226.9h1M272.9 226.6l.7 .7M273.3 226.4v1M273.6 226.6l-.7 .7M338.7 226.9h1M338.8 226.6l.7 .7M339.2 226.4v1M339.5 226.6l-.7 .7" fill="none" stroke="#191924" stroke-width=".5"/>
<g fill="none" stroke="#808080" stroke-width=".25">
<path d="M77.5 46l1.2-.1v.8h-.2v-.5h-.2v.4l-.2 .1v-.5h-.5zM77.6 42.5h.9v-.3h.2v.9h-.2v-.3h-.9zM77.6 43.7h.8l-.1-.4 .2 .2a.22 .22 0 0 1 .2 .2 .22 .22 0 0 1-.1 .3l-1-.1zM77.6 44.4l.1-.1a.16 .16 0 0 1 .2 .2 .16 .16 0 0 1-.2 .1l.1 .2 .3 .1-.1-.4 .2-.2h.3l.2 .2a.56 .56 0 0 1-.6 .7 .56 .56 0 0 1-.5-.8zM77.9 45.3h.2l-.1 .5z"/>
<circle cx="78.4" cy="44.7" r=".2"/>
</g>
<path d="M273.3 231.1v-8.3" fill="none" stroke="#191924" stroke-width=".21" stroke-dasharray="15.2 1.3 1.3 1.3" stroke-dashoffset="13" stroke-linecap="butt"/>
<path d="M339.2 229.7v-5.5" fill="none" stroke="#191924" stroke-width=".21" stroke-dasharray="15.2 1.3 1.3 1.3" stroke-dashoffset="14.4" stroke-linecap="butt"/>
<g fill="#191924">
<path d="M305.4 39.9l1 .4-1.4 1.6zM338.5 40.3l1 .3-1.2 1.8zM267.8 54.4l.8-.5 .7 2zM311.3 57.2l1.4 1.5-1 .5zM383.1 33.4l1.6 1.3-.8 .6zM281.7 63.1l1.7-1.1-1 1.9zM371.1 25.5l1.2 1.7-1.9-.9z"/>
<path d="M216.1 76.4l2.1 .6-2.1 .5zM72.6 77l2-.6v1.1zM68.3 87.5l.5 2h-1zM67.8 84.9h1l-.5 2.1zM224.8 87.5l.5 2h-1zM224.3 84.9h1l-.5 2.1zM234.8 85.5h1.1l-.6 2zM235.3 97.2l.6 2.1h-1.1zM61.8 97.2l.5 2.1h-1zM61.3 85.5h1l-.5 2zM67.8 95.2h1l-.5 2zM68.3 100l.5 2h-1zM224.3 95.2h1l-.5 2zM224.8 100l.5 2h-1zM187.9 97.4h1l-.5 2zM188.4 100l.5 2h-1zM258.4 224.9h1l-.5 2zM258.9 234.5l.5 2h-1zM268.9 169.7l2.1-.5v1zM332.8 169.2l2 .5-2 .5zM332.8 175.2l2 .5-2 .5zM277.7 175.7l2-.5v1zM377.3 185.7l.5 2h-1zM376.8 232.4h1l-.5 2.1zM307.6 183.7h1l-.5 2zM308.1 186.1l.5 2h-1zM234.4 224.9h1l-.5 2zM234.9 185.7l.5 2h-1zM246.9 187.6l.5 2.1h-1zM246.4 183.7h1l-.5 2zM271.3 191.7l-.8 .7 1.8 1.1zM252.4 185.6h1l-.5 2zM252.9 194l.5 2h-1zM258.9 194l.5 2h-1zM258.4 215.8h1l-.5 2zM272.9 175.7l2-.5v1zM266.9 175.2l2 .5-2 .5zM341.5 250l2 .5-2 .5zM277.7 250.5l2-.5v1zM353 224.1h1l-.4 2.1zM353.6 232.5l.4 2h-1zM337.5 172.6l2.1 .5-2.1 .5zM343.5 173.1l2.1-.5v1zM356.3 187.6l.6 2.1h-1.1zM355.8 183.7h1.1l-.6 2zM362.2 194l.5 2h-1zM361.7 215.8h1l-.5 2zM362.2 194l.5 2h-1zM361.7 185.6h1l-.5 2zM334.8 243.6l2-.5v1.1zM341.5 243.1l2 .5-2 .6zM268.9 243.6l2.1-.5v1.1zM275.6 243.1l2.1 .5-2.1 .6zM216.1 27.2l2.1 .5-2.1 .6zM72.6 27.7l2-.5v1.1zM65.6 37.1l.5 2h-1zM65.1 50.3h1l-.5 2zM56.6 34.7l.5 2.1h-1zM56.1 52.6h1l-.5 2z"/>
</g>
<text font-size="6.1" fill="#191924" x="408.2" y="16.1">T19</text>
<text font-size="4.2" x="47.3" y="92.8">P</text>
<g font-size="4.2" fill="#191924">
<text x="296.9" y="221.3">DETAIL P</text>
<text x="292.4" y="225.5">SCALE 1.5 : 2</text>
</g>
<g font-size="3.7" fill="#191924">
<text x="146.4" y="28.8">86&quot;</text>
<text x="52.4" y="45">11</text>
<text x="56.7" y="46.6">4</text>
<text x="56.7" y="43">3</text>
<text x="59.2" y="45">&quot;</text>
<text x="64" y="46.4">9&quot;</text>
<text x="55.3" y="83.1">16</text>
<text x="56.2" y="79.5">5</text>
<text x="59.6" y="81.5">&quot;</text>
<text x="137.6" y="78.1">86&quot;</text>
<text x="232.8" y="83.4">16</text>
<text x="233.7" y="79.8">5</text>
<text x="237.1" y="81.8">&quot;</text>
<text x="58.5" y="93.6">5</text>
<text x="61.1" y="95.2">4</text>
<text x="61.1" y="91.6">3</text>
<text x="63.6" y="93.6">&quot;</text>
<text x="232.1" y="93.1">5</text>
<text x="234.6" y="94.7">4</text>
<text x="234.6" y="91.1">3</text>
<text x="237.1" y="93.1">&quot;</text>
<text x="175.4" y="107.7">16</text>
<text x="176.3" y="104.1">5</text>
<text x="179.7" y="106.1">&quot;</text>
<text x="234.6" y="108">5</text>
<text x="54.5" y="111.1">1</text>
<text x="57.1" y="112.7">8</text>
<text x="57.1" y="109.1">5</text>
<text x="59.6" y="111.1">&quot;</text>
<text x="232" y="110">1</text>
<text x="234.6" y="111.6">8</text>
<text x="237.1" y="110">&quot;</text>
<text x="235.7" y="167.1">1</text>
<text x="235.7" y="170.8">4</text>
<text x="238.2" y="169.1">&quot;</text>
<text x="297.7" y="170.8">10</text>
<text x="302" y="168.8">3</text>
<text x="302" y="172.4">8</text>
<text x="304.6" y="170.8">&quot;</text>
<text x="350.6" y="172.2">5</text>
<text x="233.9" y="178.5">16</text>
<text x="234.8" y="174.9">5</text>
<text x="238.2" y="176.9">&quot;</text>
<text x="269.3" y="174.8">5</text>
<text x="269.3" y="178.4">8</text>
<text x="271.8" y="176.8">&quot;</text>
<text x="304.6" y="176.8">9&quot;</text>
<text x="350.6" y="175.8">8</text>
<text x="353.1" y="174.2">&quot;</text>
<text x="364.4" y="178.4">16</text>
<text x="365.3" y="174.8">5</text>
<text x="368.7" y="176.8">&quot;</text>
<text x="251.3" y="191.9">1&quot;</text>
<text x="300.8" y="196.9">16</text>
<text x="301.7" y="193.3">1</text>
<text x="305.1" y="195.3">&quot;</text>
<text x="360.6" y="192.1">1&quot;</text>
<text x="231.7" y="203.5">6</text>
<text x="234.2" y="201.5">1</text>
<text x="236.7" y="203.5">&quot;</text>
<text x="230.1" y="209">HOLD</text>
<text x="234.2" y="205.1">2</text>
<text x="255.7" y="207">3</text>
<text x="258.2" y="208.6">4</text>
<text x="258.2" y="205">3</text>
<text x="260.7" y="207">&quot;</text>
<text x="359" y="208.2">3</text>
<text x="361.5" y="206.2">3</text>
<text x="361.5" y="209.8">4</text>
<text x="364" y="208.2">&quot;</text>
<text x="373.2" y="207.1">7</text>
<text x="375.7" y="205.1">11</text>
<text x="375.7" y="208.7">16</text>
<text x="380" y="207.1">&quot;</text>
<text x="226.3" y="212.9">U/S ANGLE</text>
<text x="254.8" y="231.8">1</text>
<text x="257.3" y="233.4">16</text>
<text x="258.2" y="229.8">3</text>
<text x="261.6" y="231.8">&quot;</text>
<text x="351.9" y="230.4">1&quot;</text>
<text x="260.8" y="244.7">1</text>
<text x="263.4" y="242.7">3</text>
<text x="265.9" y="244.7">&quot;</text>
<text x="349.2" y="244.7">1</text>
<text x="351.7" y="242.7">3</text>
<text x="354.2" y="244.7">&quot;</text>
<text x="263.4" y="246.3">8</text>
<text x="306" y="251.6">10</text>
<text x="310.3" y="249.6">3</text>
<text x="312.9" y="251.6">&quot;</text>
<text x="351.7" y="246.3">8</text>
<text x="310.3" y="253.2">8</text>
</g>
<g font-size="3.5" fill="#191924">
<text x="360.9" y="17">ANGLE-CONNECTION</text>
<text x="328.4" y="19.8">T19-E-ANG</text>
<text x="308.7" y="26.5">T19-F</text>
<text x="257.3" y="36.1">ANGLE-CONNECTION</text>
<text x="360.9" y="57">ANGLE-CONNECTION</text>
<text x="316.6" y="70">T19-E-ANG</text>
<text x="268.1" y="82.7">ANGLE-CONNECTION</text>
</g>
<g font-size="3.4" fill="#191924">
<text x="413.1" y="68.7" transform="rotate(-90 413.1 68.7)">M-12EK</text>
<text x="425.7" y="93.4" transform="rotate(-90 425.7 93.4)">T19</text>
<text x="413.1" y="176.6" transform="rotate(-90 413.1 176.6)">T19 RECESSED TROUGH 104&quot;x 145&quot; &quot;8&quot;</text>
<text x="419.4" y="176.6" transform="rotate(-90 419.4 176.6)">MARKET ST. WOODLANDS#2809</text>
</g>
<g font-size="2.8" fill="#191924">
<text x="425.5" y="87.7" transform="rotate(-90 425.5 87.7)">T19 FULL ASS</text>
<text x="425.2" y="125.8" transform="rotate(-90 425.2 125.8)">1</text>
<text x="425.2" y="121.7" transform="rotate(-90 425.2 121.7)">/1</text>
<text x="425.2" y="151.2" transform="rotate(-90 425.2 151.2)">2026-05-24</text>
<text x="425.2" y="176.6" transform="rotate(-90 425.2 176.6)">RM</text>
</g>
<g font-size="2.1" fill="#191924">
<text x="408.2" y="8.9">Sheet:</text>
<text x="409.5" y="68.7" transform="rotate(-90 409.5 68.7)">Finish 1:</text>
<text x="415.8" y="68.7" transform="rotate(-90 415.8 68.7)">Finish 2:</text>
<text x="422.2" y="87.7" transform="rotate(-90 422.2 87.7)">File name:</text>
<text x="422.2" y="100.4" transform="rotate(-90 422.2 100.4)">REV.:</text>
<text x="422.2" y="113.1" transform="rotate(-90 422.2 113.1)">Scale:</text>
<text x="422.2" y="125.8" transform="rotate(-90 422.2 125.8)">Sheet:</text>
<text x="422.2" y="151.2" transform="rotate(-90 422.2 151.2)">Date:</text>
<text x="409.5" y="176.6" transform="rotate(-90 409.5 176.6)">Fixture:</text>
<text x="415.8" y="176.6" transform="rotate(-90 415.8 176.6)">Project:</text>
<text x="422.2" y="176.6" transform="rotate(-90 422.2 176.6)">Drawn:</text>
</g>
<g font-size="1.7" fill="#191924">
<text x="420.2" y="196.6" transform="rotate(-90 420.2 196.6)">± .005 ±1/2°</text>
<text x="410.7" y="201.1" transform="rotate(-90 410.7 201.1)">UNLESS OTHERWISE SPECIFIED:</text>
<text x="416.4" y="201.1" transform="rotate(-90 416.4 201.1)">TOLERANCES:</text>
<text x="418.3" y="201.1" transform="rotate(-90 418.3 201.1)">Fraction Decimal Angle</text>
<text x="420.2" y="201.1" transform="rotate(-90 420.2 201.1)">±1/32</text>
<text x="424" y="201.1" transform="rotate(-90 424 201.1)">DIMENSIONS ARE IN INCHES</text>
<text x="425.9" y="201.1" transform="rotate(-90 425.9 201.1)">DO NOT SCALE DRAWING</text>
</g>
</svg>
